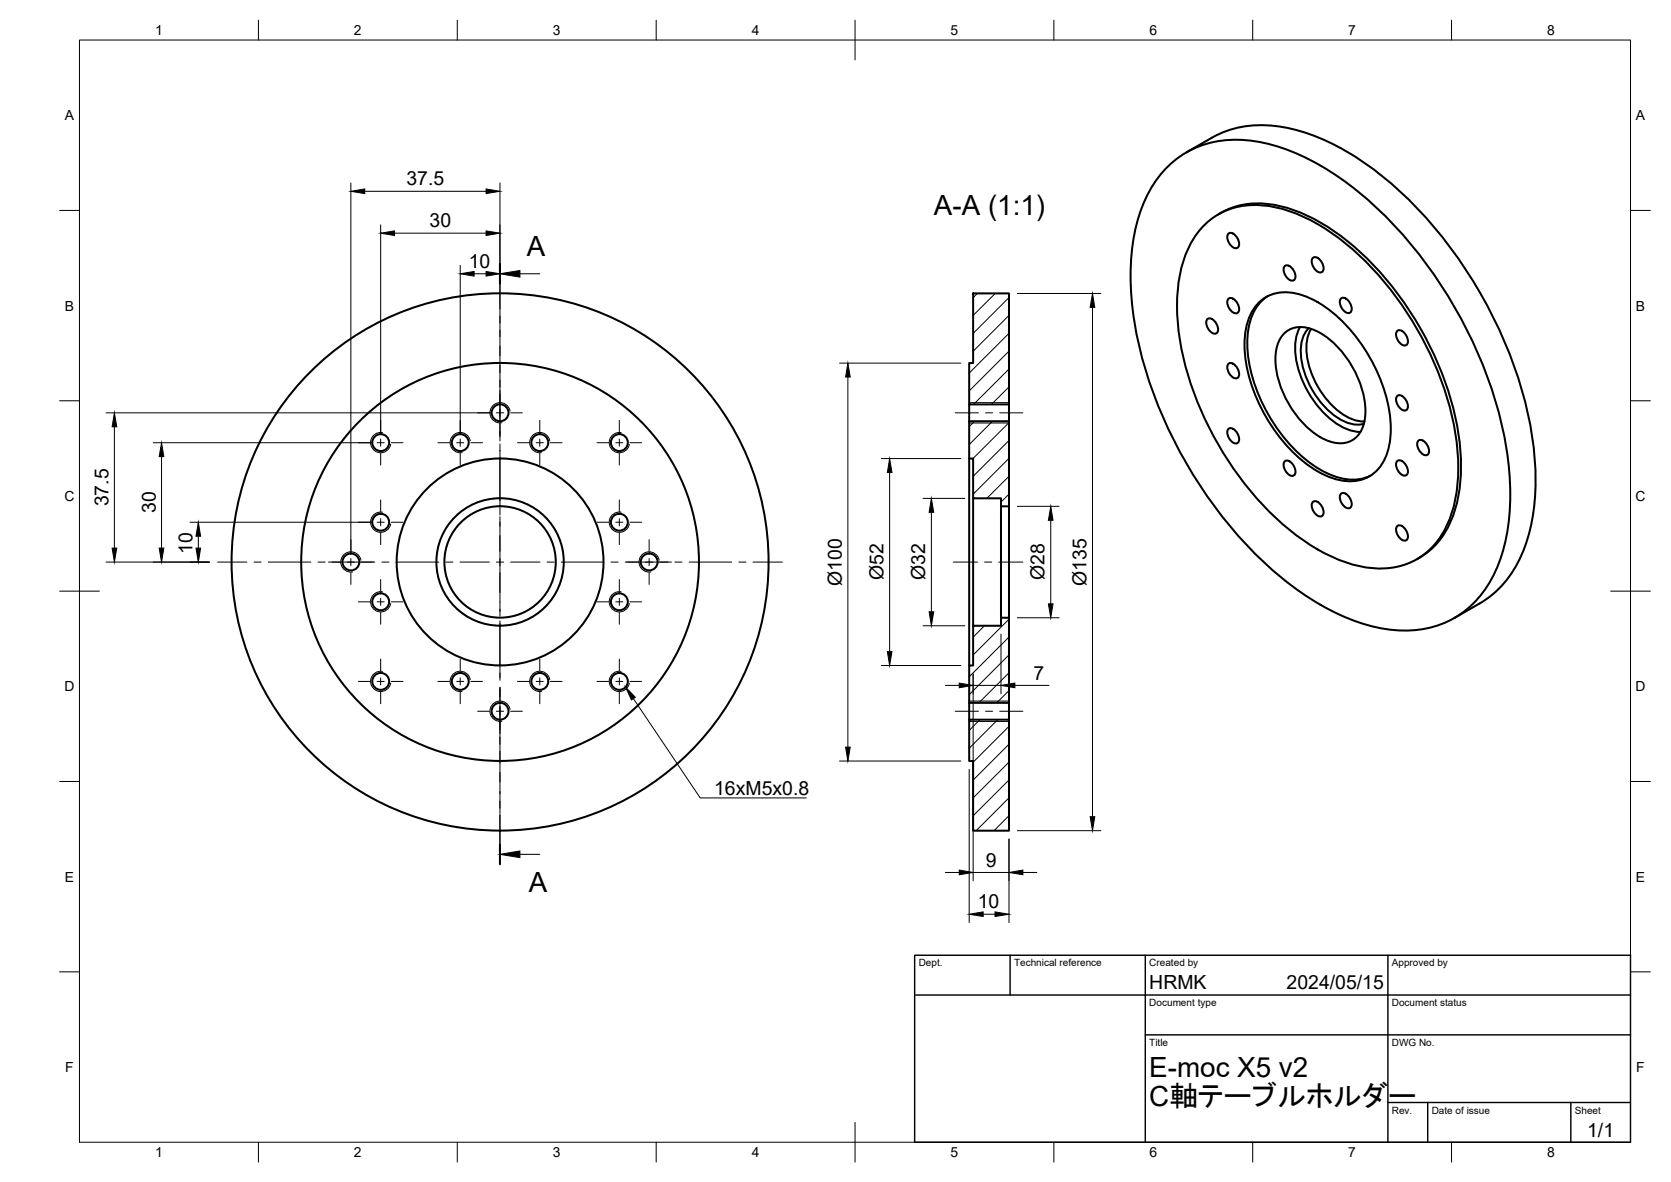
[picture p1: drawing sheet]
<svg xmlns="http://www.w3.org/2000/svg" width="420mm" height="297mm" viewBox="0 0 420 297" stroke-linecap="round" stroke-linejoin="round" font-family="sans-serif">
<!-- layer: Visible -->
<g fill="none" stroke="#000" stroke-width=".51">
<path d="M298.3 38.3l6.4-3.7a27.8 27.8 0 0 1 21.7-1.8 65.3 65.3 0 0 1 27.1 16.7 111.1 111.1 0 0 1 31.8 60.2 57.5 57.5 0 0 1-1.6 27 26.9 26.9 0 0 1-11.6 14.9l-6.4 3.7M294.2 41.3a24.9 24.9 0 0 1 22.1-5.7 57.1 57.1 0 0 1 25.3 12.7 110.5 110.5 0 0 1 37.2 64.3 57.5 57.5 0 0 1-1.7 28.3 25.4 25.4 0 0 1-15.9 16.4 32.9 32.9 0 0 1-22.7-2.1 81.3 81.3 0 0 1-30.6-24.6 111.1 111.1 0 0 1-22.7-49.6 57.5 57.5 0 0 1 1.7-28.3 28.8 28.8 0 0 1 7.3-11.4zM303.3 56.1a19.3 19.3 0 0 1 18.6-3.7 51.2 51.2 0 0 1 23.2 15.1 81.5 81.5 0 0 1 21.2 44.3 38.2 38.2 0 0 1-2.4 20.1 18.2 18.2 0 0 1-21 10.6 43.7 43.7 0 0 1-21-11.3 81.5 81.5 0 0 1-25.6-48.6 38.2 38.2 0 0 1 2.4-20.1 20.1 20.1 0 0 1 4.6-6.4zM307 53.5l-.7 .4M307.1 53.5a20.6 20.6 0 0 1 16-1.4 51.2 51.2 0 0 1 22.3 14.5 81.2 81.2 0 0 1 21.7 45.3 37 37 0 0 1-3.3 21.1 18.5 18.5 0 0 1-7.5 7.6M308.9 58.7a1.73 1.73 0 0 1 2.2 1.1 1.73 1.73 0 0 1-.1 2.6 2.66 2.66 0 0 1-2.1-3.7zM244.7 73.7h9v27.9h-10v-10.4h1zM308.9 75.1a1.73 1.73 0 0 1 2.2 1.1 1.73 1.73 0 0 1-.1 2.5 2.66 2.66 0 0 1-2.1-3.6zM316.3 76.3a9.9 9.9 0 0 1 10.1-2.4 29.7 29.7 0 0 1 15 11.4 39.7 39.7 0 0 1 8.3 22.5 13.8 13.8 0 0 1-4.3 11.2 10.8 10.8 0 0 1-10.8 1 33.4 33.4 0 0 1-15.8-14.4 37 37 0 0 1-5.8-20.9 13.7 13.7 0 0 1 3.3-8.4zM318.7 74.5a12.5 12.5 0 0 0-5 10.2 38.7 38.7 0 0 0 9.1 25.2 27.5 27.5 0 0 0 15 10.4 10.6 10.6 0 0 0 6.8-.8M323 66.9a1.73 1.73 0 0 1 2.3 1.1 1.73 1.73 0 0 1-.2 2.5 2.66 2.66 0 0 1-2.1-3.6zM330.1 64.8a1.73 1.73 0 0 1 2.3 1.1 1.73 1.73 0 0 1-.2 2.6 2.66 2.66 0 0 1-2.1-3.7z"/>
<path d="M337.2 75a1.73 1.73 0 0 1 2.2 1.1 1.73 1.73 0 0 1-.1 2.6 2.66 2.66 0 0 1-2.1-3.7zM303.6 80.2a1.73 1.73 0 0 1 2.2 1.1 1.73 1.73 0 0 1-.1 2.5 2.66 2.66 0 0 1-2.1-3.6zM308.9 91.4a1.73 1.73 0 0 1 2.2 1.1 1.73 1.73 0 0 1-.1 2.6 2.66 2.66 0 0 1-2.1-3.7zM323.2 83.5a6.7 6.7 0 0 1 7.5-.5 24.2 24.2 0 0 1 12.1 15.8 12.3 12.3 0 0 1-1.2 10.5 6.6 6.6 0 0 1-8.3 1.2 24.2 24.2 0 0 1-12-15.7 12.3 12.3 0 0 1 1.2-10.5zM326.9 82.2a14.9 14.9 0 0 0 .1 12.1 24 24 0 0 0 10.9 13.2 9.6 9.6 0 0 0 4.2 1M329.1 82.5a9.4 9.4 0 0 0-1.8 8.5 21.8 21.8 0 0 0 10.6 14.9 7.4 7.4 0 0 0 5 .6M329.7 82.7a12.8 12.8 0 0 0-.1 10.7 21 21 0 0 0 9.7 11.7 8.1 8.1 0 0 0 3.8 .8M351.3 99.5a1.73 1.73 0 0 1 2.3 1.1 1.73 1.73 0 0 1-.2 2.6 2.66 2.66 0 0 1-2.1-3.7zM351.3 83.2a1.73 1.73 0 0 1 2.3 1.1 1.73 1.73 0 0 1-.2 2.5 2.66 2.66 0 0 1-2.1-3.6zM243.7 105.9h10v21.3h-2v-2h-7v-10h-1zM243.7 115.2v52M243.7 101.6v4.3"/>
<path d="M253.7 101.6v4.3M308.9 107.8a1.73 1.73 0 0 1 2.2 1.1 1.73 1.73 0 0 1-.1 2.5 2.66 2.66 0 0 1-2.1-3.6zM323 115.9a1.73 1.73 0 0 1 2.3 1.2 1.73 1.73 0 0 1-.2 2.5 2.66 2.66 0 0 1-2.1-3.7zM351.3 115.9a1.73 1.73 0 0 1 2.3 1.1 1.73 1.73 0 0 1-.2 2.5 2.66 2.66 0 0 1-2.1-3.6zM356.6 110.7a1.73 1.73 0 0 1 2.3 1.2 1.73 1.73 0 0 1-.2 2.5 2.66 2.66 0 0 1-2.1-3.7zM244.7 125.2v32.1M251.7 127.2v28M253.7 127.2v28M330.1 126.1a1.73 1.73 0 0 1 2.3 1.2 1.73 1.73 0 0 1-.2 2.5 2.66 2.66 0 0 1-2.1-3.7zM337.2 124.1a1.73 1.73 0 0 1 2.2 1.1 1.73 1.73 0 0 1-.1 2.5 2.66 2.66 0 0 1-2.1-3.6zM351.3 132.2a1.73 1.73 0 0 1 2.3 1.1 1.73 1.73 0 0 1-.2 2.6 2.66 2.66 0 0 1-2.1-3.7zM244.7 157.3h7v-2.1h2v21.4h-10v-9.4h1z"/>
<path d="M243.7 176.6v4.3M253.7 176.6v4.3M243.7 180.9h10v27.9h-9v-17.6h-1z"/>
<circle cx="95.7" cy="111.2" r="2.13"/>
<circle cx="115.7" cy="111.2" r="2.13"/>
<circle cx="125.7" cy="103.7" r="2.13"/>
<circle cx="135.7" cy="111.2" r="2.13"/>
<circle cx="155.7" cy="111.2" r="2.13"/>
<circle cx="95.7" cy="131.2" r="2.13"/>
<circle cx="155.7" cy="131.2" r="2.13"/>
<circle cx="88.2" cy="141.2" r="2.13"/>
<circle cx="95.7" cy="151.2" r="2.13"/>
<circle cx="125.7" cy="141.2" r="14"/>
<circle cx="125.7" cy="141.2" r="26"/>
<circle cx="125.7" cy="141.2" r="50"/>
<circle cx="125.7" cy="141.2" r="67.5"/>
<circle cx="125.7" cy="141.2" r="16"/>
<circle cx="155.7" cy="151.2" r="2.13"/>
<circle cx="163.2" cy="141.2" r="2.13"/>
<circle cx="95.7" cy="171.2" r="2.13"/>
<circle cx="115.7" cy="171.2" r="2.13"/>
<circle cx="125.7" cy="178.7" r="2.13"/>
<circle cx="135.7" cy="171.2" r="2.13"/>
<circle cx="155.7" cy="171.2" r="2.13"/>
</g>
<!-- layer: Visible Narrow -->
<g fill="none" stroke="#000" stroke-width=".25">
<path d="M96.2 108.7a2.55 2.55 0 0 0-3 2.1 2.55 2.55 0 0 0 2.1 2.9 2.55 2.55 0 0 0 2.9-2M118.2 110.8a2.55 2.55 0 0 0-2.9-2.1 2.55 2.55 0 0 0-2.1 3 2.55 2.55 0 0 0 3 2M128.3 103.3a2.55 2.55 0 0 0-3-2.1 2.55 2.55 0 0 0-2.1 3 2.55 2.55 0 0 0 3 2M138.2 110.8a2.55 2.55 0 0 0-2.9-2.1 2.55 2.55 0 0 0-2.1 3 2.55 2.55 0 0 0 3 2M156.2 108.7a2.55 2.55 0 0 0-3 2.1 2.55 2.55 0 0 0 2.1 2.9 2.55 2.55 0 0 0 2.9-2M243.7 106.3h10M243.7 101.2h10M96.2 128.7a2.55 2.55 0 0 0-3 2.1 2.55 2.55 0 0 0 2.1 2.9 2.55 2.55 0 0 0 2.9-2M156.2 128.7a2.55 2.55 0 0 0-3 2.1 2.55 2.55 0 0 0 2.1 2.9 2.55 2.55 0 0 0 2.9-2M90.7 140.8a2.55 2.55 0 0 0-2.9-2.1 2.55 2.55 0 0 0-2.1 3 2.55 2.55 0 0 0 3 2M96.2 148.7a2.55 2.55 0 0 0-3 2.1 2.55 2.55 0 0 0 2.1 2.9 2.55 2.55 0 0 0 2.9-2M156.2 148.7a2.55 2.55 0 0 0-3 2.1 2.55 2.55 0 0 0 2.1 2.9 2.55 2.55 0 0 0 2.9-2"/>
<path d="M165.7 140.8a2.55 2.55 0 0 0-2.9-2.1 2.55 2.55 0 0 0-2.1 3 2.55 2.55 0 0 0 3 2M96.2 168.7a2.55 2.55 0 0 0-3 2.1 2.55 2.55 0 0 0 2.1 2.9 2.55 2.55 0 0 0 2.9-2M118.2 170.8a2.55 2.55 0 0 0-2.9-2.1 2.55 2.55 0 0 0-2.1 3 2.55 2.55 0 0 0 3 2M128.3 178.3a2.55 2.55 0 0 0-3-2.1 2.55 2.55 0 0 0-2.1 3 2.55 2.55 0 0 0 3 2M138.2 170.8a2.55 2.55 0 0 0-2.9-2.1 2.55 2.55 0 0 0-2.1 3 2.55 2.55 0 0 0 3 2M156.2 168.7a2.55 2.55 0 0 0-3 2.1 2.55 2.55 0 0 0 2.1 2.9 2.55 2.55 0 0 0 2.9-2M243.7 176.2h10M243.7 181.3h10"/>
</g>
<!-- layer: BORDER -->
<g fill="none" stroke="#000" stroke-width=".25">
<path d="M20 10.1h390v276.9h-390zM65 5.1v5M115 5.1v5M165 5.1v5M215 5.1v10M265 5.1v5M315 5.1v5M365 5.1v5M15 52.9h5M410 52.9h5M15 100.7h5M410 100.7h5"/>
<path d="M15 148.6h10M405 148.6h10M15 196.4h5M410 196.4h5M15 244.2h5M410 244.2h5M65 287v5M115 287v5M165 287v5M215 282.1v9.9M265 287v5M315 287v5"/>
<path d="M365 287v5"/>
</g>
<!-- layer: TITLEBLOCK -->
<path d="M230 240.1h180v46.9h-180zM230 250h180M254 240.1v9.9M288 240.1v46.9M349 240.1v46.9M288 260.1h122M349 277.1h61M359 277.1v9.9M395 277.1v9.9" fill="none" stroke="#000" stroke-width=".36"/>
<!-- layer: Smart Centers -->
<g fill="none" stroke="#000" stroke-width=".25">
<path d="M125.7 70.3v7.3M125.7 79.4v1.8M125.7 83v10.7M125.7 95.5v1.8M125.7 98.1v11.7M90.1 111.3h2.9M94.8 111.3h1.8M95.7 105.6v3M95.7 110.3v1.8M95.7 113.9v3M98.4 111.3h2.9M110.1 111.3h2.9"/>
<path d="M114.8 111.3h1.8M115.7 105.6v3M115.7 110.3v1.8M115.7 113.9v3M118.4 111.3h2.9M120.1 103.7h2.9M124.8 103.7h1.8M125.7 111.6v1.7M125.7 115.1v10.7M128.4 103.7h2.9M130.1 111.3h2.9M134.8 111.3h1.8"/>
<path d="M135.7 105.6v3M135.7 110.3v1.8M135.7 113.9v3M138.4 111.3h2.9M150.1 111.3h2.9M154.8 111.3h1.8M155.7 105.6v3M155.7 110.3v1.8M155.7 113.9v3M158.4 111.3h2.9M240.2 103.7h5.8M247.8 103.7h1.8"/>
<path d="M251.4 103.7h5.8M88.2 135.6v3M90.1 131.2h2.9M94.8 131.2h1.8M95.7 125.6v3M95.7 130.4v1.8M95.7 133.9v3M98.4 131.2h2.9M125.7 127.6v1.8M125.7 131.2v7.4M150.1 131.2h2.9M154.8 131.2h1.8"/>
<path d="M155.7 125.6v3M155.7 130.4v1.8M155.7 133.9v3M158.4 131.2h2.9M163.2 135.6v3M54.7 141.3h7.4M63.9 141.3h1.8M67.5 141.3h10.7M79.9 141.3h1.8M82.6 141.3h11.6M88.2 140.4v1.7M88.2 143.9v3"/>
<path d="M90.1 151.2h2.9M94.8 151.2h1.8M95.7 145.6v3M95.7 150.4v1.7M95.7 153.9v3M96 141.3h1.8M98.4 151.2h2.9M99.6 141.3h10.7M112.1 141.3h1.8M115.7 141.3h7.3M124.8 141.3h1.8M125.7 140.4v1.7"/>
<path d="M125.7 143.9v7.4M125.7 153.1v1.8M125.7 156.7v10.7M128.4 141.3h7.4M137.6 141.3h1.7M141.1 141.3h10.7M150.1 151.2h2.9M153.6 141.3h1.8M154.8 151.2h1.8M155.7 145.6v3M155.7 150.4v1.7M155.7 153.9v3"/>
<path d="M157.2 141.3h11.6M158.4 151.2h2.9M163.2 140.4v1.7M163.2 143.9v3M169.7 141.3h1.8M173.3 141.3h10.7M185.8 141.3h1.8M189.3 141.3h7.4M239.7 141.3h6.1M247.6 141.3h1.7M251.1 141.3h6.1M90.1 171.2h2.9"/>
<path d="M94.8 171.2h1.8M95.7 165.6v3M95.7 170.4v1.7M95.7 173.9v3M98.4 171.2h2.9M110.1 171.2h2.9M114.8 171.2h1.8M115.7 165.6v3M115.7 170.4v1.7M115.7 173.9v3M118.4 171.2h2.9M120.1 178.7h2.9"/>
<path d="M124.8 178.7h1.8M125.7 169.1v1.8M125.7 172.7v11.7M128.4 178.7h2.9M130.1 171.2h2.9M134.8 171.2h1.8M135.7 165.6v3M135.7 170.4v1.7M135.7 173.9v3M138.4 171.2h2.9M150.1 171.2h2.9M154.8 171.2h1.8"/>
<path d="M155.7 165.6v3M155.7 170.4v1.7M155.7 173.9v3M158.4 171.2h2.9M240.2 178.7h5.8M247.8 178.7h1.8M251.4 178.7h5.8M125.7 185.2v1.8M125.7 188.8v10.7M125.7 201.3v1.8M125.7 204.9v7.3"/>
</g>
<!-- layer: FD_Dimensions -->
<g fill="none" stroke="#000" stroke-width=".25">
<path d="M88.2 46v93.2M91.7 48.1h30.5M95.7 56.5v52.6M99.2 58.6h23M125.7 46v22.1M115.7 66.7v42.4M119.2 68.8h3M255.8 73.8h21M274.7 77.2v128M211.1 91.3h30.5M213.2 94.7v93.1M26.7 103.7h96.9"/>
<path d="M28.8 107.3v30.4M38.5 111.3h55.1M40.6 114.8v22.9M221.6 115.2h20M223.7 118.8v45M47.8 131.2h45.8M49.9 134.8v2.9M232.1 125.3h10.5M234.2 128.7v25M255.8 127.2h10.5M264.2 130.8v21M26.7 141.3h25.9"/>
<path d="M232.1 157.3h10.5M251.7 159.3v15.1M255.8 155.2h10.5M221.6 167.2h20M237.7 172.2h3.5M244.7 169.3v52M244.7 172.2h7M255.2 172.2h8.6M211.1 191.2h30.5M243.7 193.3v38.5M237.7 219.3h3.5M244.7 219.3h9"/>
<path d="M253.7 210.8v21M255.8 208.8h21M257.2 219.3h3.5M247.2 229.8h3"/>
</g>
<g fill="#000" stroke="#000" stroke-width=".25">
<path d="M88.2 48.1l3.5-.6v1.1zM95.7 58.6l3.5-.6v1.2zM122.2 58l3.5 .6-3.5 .6zM122.2 47.5l3.5 .6-3.5 .5zM115.7 68.8l3.5-.6v1.2zM122.2 68.2l3.5 .6-3.5 .6zM274.7 73.8l.6 3.4h-1.2zM213.2 91.3l.6 3.4h-1.2zM28.8 103.7l.6 3.6h-1.2zM40.6 111.3l.6 3.5h-1.2zM223.7 115.2l.6 3.6h-1.2zM28.2 137.7h1.2l-.6 3.6z"/>
<path d="M40 137.7h1.2l-.6 3.6zM49.3 137.7h1.1l-.5 3.6zM49.9 131.2l.5 3.6h-1.1zM234.2 125.3l.6 3.4h-1.2zM264.2 127.2l.6 3.6h-1.2zM233.6 153.7h1.2l-.6 3.6zM263.6 151.8h1.2l-.6 3.4zM223.1 163.8h1.2l-.6 3.4zM241.2 171.7l3.5 .5-3.5 .6zM251.7 172.2l3.5-.5v1.1zM212.6 187.8h1.2l-.6 3.4zM241.2 218.7l3.5 .6-3.5 .5z"/>
<path d="M253.7 219.3l3.5-.6v1.1zM274.1 205.2h1.2l-.6 3.6zM243.7 229.8l3.5-.6v1.1zM250.2 229.2l3.5 .6-3.5 .5z"/>
</g>
<!-- layer: Hole Notes -->
<path d="M157.3 172.7l2.4 2.5-.9 .7z" fill="#000" stroke="#000" stroke-width=".25"/>
<path d="M159.3 175.6l16.8 24.9h26.6" fill="none" stroke="#000" stroke-width=".25"/>
<!-- layer: Hatching -->
<g fill="none" stroke="#000" stroke-width=".25">
<path d="M245.7 73.8l-1 1M250.2 73.8l-5.5 5.5M253.7 74.8l-9 9M253.7 79.3l-9 9M253.7 83.8l-10 10M253.7 88.3l-10 9.9M253.7 92.7l-8.9 8.9M253.7 97.2l-4.4 4.4M245 105.9l-1.3 1.3M249.6 105.9l-5.9 5.8M253.7 106.2l-9.1 9M253.7 110.7l-9 9"/>
<path d="M253.7 115.2l-9 9M253.7 119.7l-5.6 5.6M253.7 124.2l-2 2M247.5 157.3l-2.8 2.8M253.7 155.6l-9 9M253.7 160.1l-10 10M253.7 164.6l-10 10M253.7 169.1l-7.6 7.5M253.7 173.6l-3.1 3M246.4 180.9l-2.7 2.7M250.9 180.9l-7.2 7.2M253.7 182.5l-9 9"/>
<path d="M253.7 187l-9 9M253.7 191.5l-9 9M253.7 196l-9 9M253.7 200.5l-8.3 8.3M253.7 205l-3.8 3.8"/>
</g>
<!-- layer: Section Lines -->
<path d="M125.7 66.3v5M125.7 212.2v5" fill="none" stroke="#000" stroke-width=".51"/>
<g fill="none" stroke="#000" stroke-width=".25">
<path d="M125.7 71.3v13.3M130.7 68.8h5M125.7 87v2.4M125.7 91.7v14.3M125.7 108.4v2.4M125.7 113.2v14.3M125.7 129.8v2.4M125.7 134.6v14.3M125.7 151.3v2.4M125.7 156v14.3M125.7 172.7v2.4M125.7 177.5v14.3"/>
<path d="M125.7 194.1v2.4M125.7 198.9v13.3M130.7 214.7h5"/>
</g>
<path d="M125.7 68.8l5-.8v1.6zM125.7 214.7l5-.8v1.6z" fill="#000" stroke="#000" stroke-width=".25"/>
<g font-size="7">
<text x="234.8" y="54">A-A (1:1)</text>
<text x="132.5" y="64.3">A</text>
<text x="132.9" y="224.2">A</text>
<text x="289" y="270.6">E-moc X5 v2</text>
<text x="289" y="278.1">C軸テーブルホルダー</text>
</g>
<g font-size="4.9">
<text x="102.2" y="46.6">37.5</text>
<text x="108" y="57.1">30</text>
<text x="117.9" y="67.3">10</text>
<text x="27.3" y="127.3" transform="rotate(-90 27.3 127.3)">37.5</text>
<text x="39.2" y="129" transform="rotate(-90 39.2 129)">30</text>
<text x="48.4" y="139.1" transform="rotate(-90 48.4 139.1)">10</text>
<text x="211.6" y="147.2" transform="rotate(-90 211.6 147.2)">Ø100</text>
<text x="222.2" y="145.8" transform="rotate(-90 222.2 145.8)">Ø52</text>
<text x="232.7" y="145.8" transform="rotate(-90 232.7 145.8)">Ø32</text>
<text x="262.7" y="145.9" transform="rotate(-90 262.7 145.9)">Ø28</text>
<text x="273.2" y="147.2" transform="rotate(-90 273.2 147.2)">Ø135</text>
<text x="259.9" y="170.8">7</text>
<text x="179.6" y="199.8">16xM5x0.8</text>
<text x="247.8" y="217.8">9</text>
<text x="245.8" y="228.3">10</text>
<text x="289" y="248.5">HRMK</text>
<text x="323.5" y="248.5">2024/05/15</text>
<text x="399.1" y="285.7">1/1</text>
</g>
<g font-size="3.5">
<text x="39" y="8.8">1</text>
<text x="89" y="8.8">2</text>
<text x="139" y="8.8">3</text>
<text x="189" y="8.8">4</text>
<text x="239" y="8.8">5</text>
<text x="289" y="8.8">6</text>
<text x="339" y="8.8">7</text>
<text x="389" y="8.8">8</text>
<text x="16.3" y="30.2">A</text>
<text x="411.3" y="30.2">A</text>
<text x="16.3" y="78">B</text>
<text x="411.3" y="78">B</text>
<text x="16.2" y="125.9">C</text>
<text x="411.2" y="125.9">C</text>
<text x="16.2" y="173.7">D</text>
<text x="411.2" y="173.7">D</text>
<text x="16.3" y="221.6">E</text>
<text x="411.3" y="221.6">E</text>
<text x="16.4" y="269.4">F</text>
<text x="411.4" y="269.4">F</text>
<text x="39" y="290.8">1</text>
<text x="89" y="290.8">2</text>
<text x="139" y="290.8">3</text>
<text x="189" y="290.8">4</text>
<text x="239" y="290.8">5</text>
<text x="289" y="290.8">6</text>
<text x="339" y="290.8">7</text>
<text x="389" y="290.8">8</text>
</g>
<g font-size="2.5">
<text x="231" y="242.9">Dept.</text>
<text x="255" y="242.9">Technical reference</text>
<text x="289" y="242.9">Created by</text>
<text x="350" y="242.9">Approved by</text>
<text x="289" y="252.8">Document type</text>
<text x="350" y="252.8">Document status</text>
<text x="289" y="262.9">Title</text>
<text x="350" y="262.9">DWG No.</text>
<text x="350" y="279.9">Rev.</text>
<text x="360" y="279.9">Date of issue</text>
<text x="396" y="279.9">Sheet</text>
</g>
</svg>
